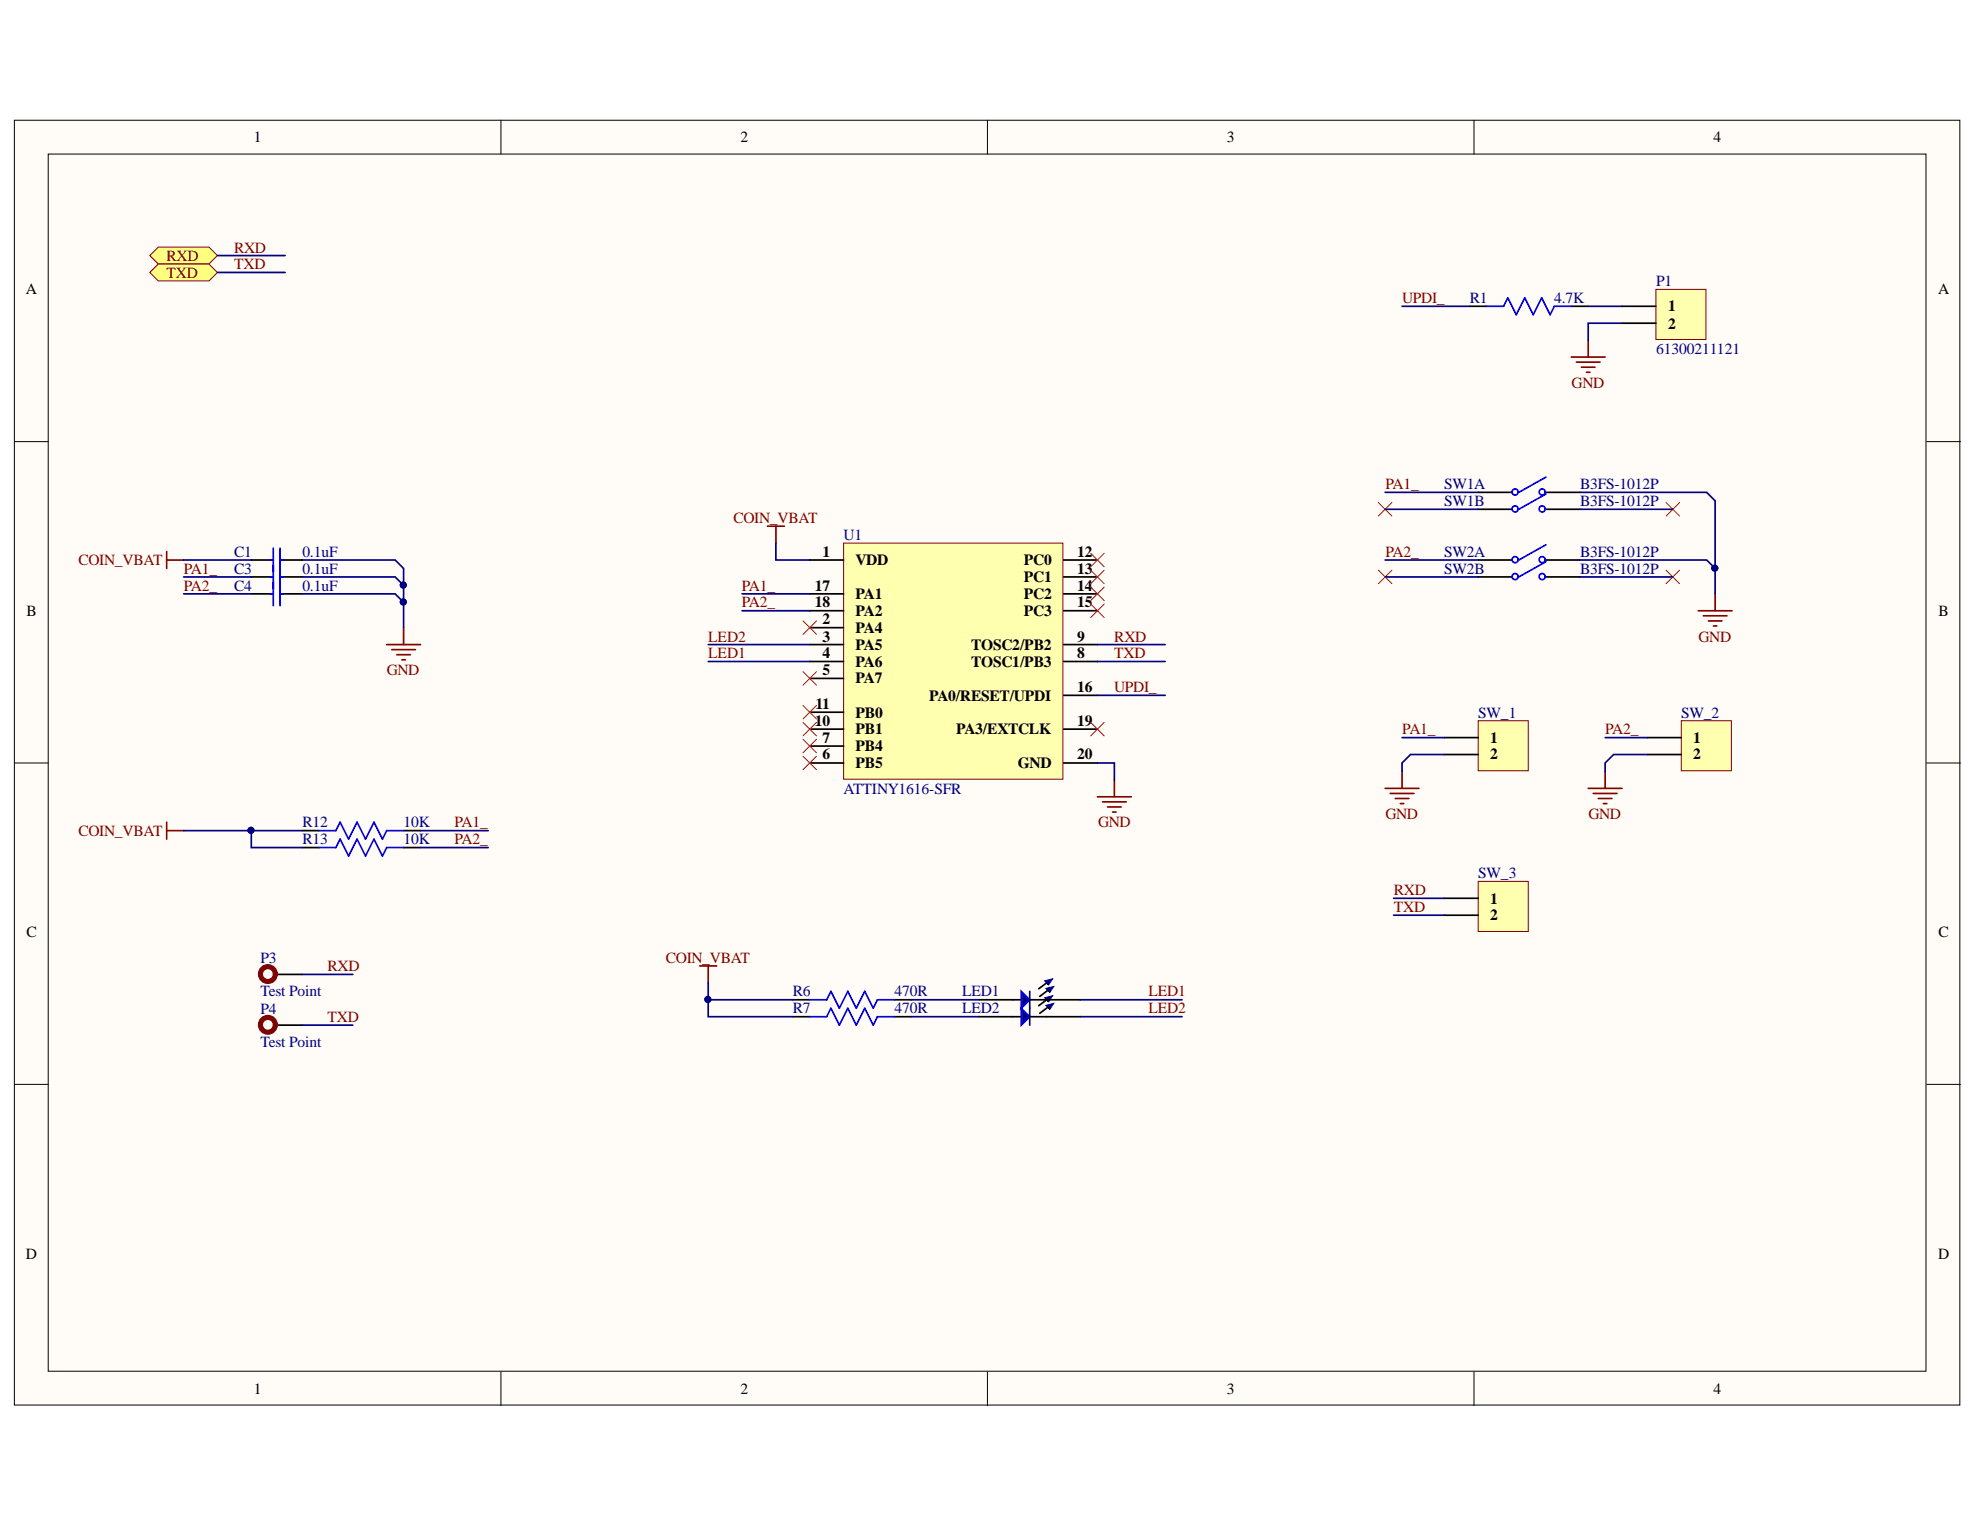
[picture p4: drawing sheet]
<svg xmlns="http://www.w3.org/2000/svg" width="279mm" height="216mm" viewBox="0 0 279 216" stroke-linecap="round" stroke-linejoin="round" font-family="sans-serif">
<g fill="#fffcf8" stroke="#000" stroke-width=".14">
<path d="M2 17h274.6v181.3h-274.6z"/>
<path d="M6.8 21.7h265v171.8h-265z"/>
</g>
<path d="M70.7 17v4.7M139.3 17v4.7M208 17v4.7M2 62.3h4.8M271.9 62.3h4.8M2 107.7h4.8M271.9 107.7h4.8M2 153h4.8M271.9 153h4.8M70.7 193.6v4.8M139.3 193.6v4.8M208 193.6v4.8" fill="none" stroke="#000" stroke-width=".14"/>
<path d="M119 76.6h31v33.4h-31z" fill="#ffffb0" stroke="#800000" stroke-width=".14"/>
<g fill="none" stroke="#000" stroke-width=".24">
<path d="M114.3 79h4.7M150.1 79h4.8M114.3 88.6h4.7M114.3 91h4.7M114.3 93.3h4.7M114.3 95.7h4.7M114.3 83.8h4.7M114.3 86.2h4.7M150.1 91h4.8M150.1 93.3h4.8M150.1 81.4h4.8M150.1 83.8h4.8"/>
<path d="M150.1 86.2h4.8M150.1 98.1h4.8M114.3 107.7h4.7M114.3 105.3h4.7M114.3 102.9h4.7M114.3 100.5h4.7M150.1 107.7h4.8M150.1 102.9h4.8"/>
</g>
<path d="M154.9 112.4h4.7M155.6 113.2h3.3M156.3 113.9h1.9M157 114.6h.5M157.2 110.1v2.3" fill="none" stroke="#800000" stroke-width=".24"/>
<path d="M113.3 94.8l1.9 1.9M115.2 94.8l-1.9 1.9M153.9 80.5l1.9 1.9M153.9 82.8l1.9 2M153.9 85.2l1.9 1.9M155.8 80.5l-1.9 1.9M155.8 82.8l-1.9 2M155.8 85.2l-1.9 1.9M113.3 106.7l1.9 1.9M115.2 106.7l-1.9 1.9M153.9 101.9l1.9 1.9M155.8 101.9l-1.9 1.9" fill="none" stroke="#f00" stroke-width=".14"/>
<path d="M233.7 40.8h7v7.1h-7z" fill="#ffffb0" stroke="#800000" stroke-width=".14"/>
<path d="M207.4 43.2h2.4M221.7 43.2h2.4M228.9 43.2h4.8M228.9 45.6h4.8M35.5 79h3.1M39.5 79h3.1M111.9 141.1h2.4M111.9 143.5h2.4M126.2 141.1h2.4M126.2 143.5h2.4" fill="none" stroke="#000" stroke-width=".24"/>
<path d="M209.8 43.2h2.4l.6-1.2 1.2 2.4 1.2-2.4 1.2 2.4 1.1-2.4 1.2 2.4 .6-1.2h2.4M38.1 79h.5M38.6 77.4v3.3M39.5 77.4v3.3M39.5 79h.5M114.3 141.1h2.4l.5-1.2 1.2 2.4 1.2-2.4 1.2 2.4 1.2-2.4 1.2 2.4 .6-1.2h2.4M114.3 143.5h2.4l.5-1.2 1.2 2.4 1.2-2.4 1.2 2.4 1.2-2.4 1.2 2.4 .6-1.2h2.4" fill="none" stroke="#00f" stroke-width=".24"/>
<g fill="none" stroke="#800000" stroke-width=".24">
<path d="M221.7 50.4h4.8M222.4 51.1h3.4M223.2 51.8h1.9M223.9 52.5h.5M224.1 48v2.4M23.5 77.8v2.4M23.5 79h2.4M108.3 74.3h2.4M109.5 74.3v2.3M54.6 91h4.7M55.3 91.7h3.3M56 92.4h1.9"/>
<path d="M56.7 93.1h.5M57 88.6v2.4M98.7 136.3h2.4M99.9 136.3v2.4"/>
</g>
<g fill="#ffff80" stroke="#800000" stroke-width=".14">
<path d="M21.1 36.1l1.2-1.2h7.2l1.2 1.2-1.2 1.2h-7.2z" fill-rule="evenodd"/>
<path d="M21.1 38.4l1.2-1.1h7.2l1.2 1.1-1.2 1.2h-7.2z" fill-rule="evenodd"/>
</g>
<g fill="none" stroke="#f00" stroke-width=".14">
<path d="M153.9 78.1l1.9 1.9M155.8 78.1l-1.9 1.9M194.5 70.9l1.9 1.9M196.4 70.9l-1.9 1.9M235.1 70.9l1.9 1.9M237 70.9l-1.9 1.9M113.3 87.6l1.9 1.9M113.3 99.6l1.9 1.9M115.2 87.6l-1.9 1.9M115.2 99.6l-1.9 1.9M194.5 80.5l1.9 1.9M196.4 80.5l-1.9 1.9"/>
<path d="M235.1 80.5l1.9 1.9M237 80.5l-1.9 1.9M113.3 101.9l1.9 1.9M113.3 104.3l1.9 1.9M115.2 101.9l-1.9 1.9M115.2 104.3l-1.9 1.9"/>
</g>
<path d="M208.6 69.5h4.8M208.6 71.9h4.8M208.6 79h4.8M218.1 69.5h4.8M218.1 71.9h4.8M218.1 79h4.8M208.6 81.4h4.8M218.1 81.4h4.8M42.6 117.2h2.4M42.6 119.6h2.4M57 117.2h2.3M57 119.6h2.3" fill="none" stroke="#000" stroke-width=".24"/>
<g fill="none" stroke="#00f" stroke-width=".24">
<path d="M218.1 67.3l-3.8 2.2M218.1 69.7l-3.8 2.2M218.1 76.9l-3.8 2.1M218.1 79.3l-3.8 2.1M45 117.2h2.4l.6-1.2 1.2 2.4 1.2-2.4 1.2 2.4 1.2-2.4 1.2 2.4 .6-1.2h2.4M45 119.6h2.4l.6-1.2 1.2 2.4 1.2-2.4 1.2 2.4 1.2-2.4 1.2 2.4 .6-1.2h2.4"/>
<circle cx="213.8" cy="69.4" r=".43"/>
<circle cx="213.8" cy="71.8" r=".43"/>
<circle cx="213.8" cy="79" r=".43"/>
<circle cx="217.6" cy="69.4" r=".43"/>
<circle cx="217.6" cy="71.8" r=".43"/>
<circle cx="217.6" cy="79" r=".43"/>
<circle cx="213.8" cy="81.4" r=".43"/>
<circle cx="217.6" cy="81.4" r=".43"/>
</g>
<path d="M239.6 86.2h4.8M240.4 86.9h3.3M241.1 87.6h1.9M241.8 88.3h.5M242 83.8v2.4M23.5 116v2.4M23.5 117.2h2.4" fill="none" stroke="#800000" stroke-width=".24"/>
<path d="M208.6 101.7h7.1v7.1h-7.1z" fill="#ffffb0" stroke="#800000" stroke-width=".14"/>
<path d="M203.8 104.1h4.8M203.8 106.5h4.8" fill="none" stroke="#000" stroke-width=".24"/>
<path d="M237.2 101.7h7.1v7.1h-7.1z" fill="#ffffb0" stroke="#800000" stroke-width=".14"/>
<path d="M35.5 81.4h3.1M35.5 83.8h3.1M39.5 81.4h3.1M39.5 83.8h3.1M232.5 104.1h4.7M232.5 106.5h4.7" fill="none" stroke="#000" stroke-width=".24"/>
<path d="M195.5 111.2h4.7M196.2 112h3.3M196.9 112.7h1.9M197.6 113.4h.5M197.8 108.9v2.3M224.1 111.2h4.8M224.8 112h3.4M225.5 112.7h2M226.3 113.4h.4M226.5 108.9v2.3" fill="none" stroke="#800000" stroke-width=".24"/>
<path d="M38.6 79.7v5.8M39.5 79.7v5.8M38.1 81.4h.5M38.1 83.8h.5M39.5 81.4h.5M39.5 83.8h.5" fill="none" stroke="#00f" stroke-width=".24"/>
<path d="M208.6 124.4h7.1v7h-7.1z" fill="#ffffb0" stroke="#800000" stroke-width=".14"/>
<path d="M39 137.5h3.6M203.8 126.8h4.8M203.8 129.1h4.8M39 144.7h3.6M138.1 143.5h6M147.7 143.5h4.8" fill="none" stroke="#000" stroke-width=".24"/>
<g fill="none" stroke="#5b0f00" stroke-width=".72">
<circle cx="37.8" cy="137.5" r="1.05"/>
<circle cx="37.8" cy="144.6" r="1.05"/>
</g>
<path d="M144.1 142.3l1.2 1.2-1.2 1.2z" fill="#0c0087"/>
<path d="M144.1 142.3l1.2 1.2-1.2 1.2z" fill="none" stroke="#00f" stroke-width=".24"/>
<path d="M145.3 142.3v2.4" fill="none" stroke="#11037f" stroke-width=".24"/>
<path d="M145.3 143.5h2.4M147.7 141.1l-1.1 .8" fill="none" stroke="#000" stroke-width=".24"/>
<path d="M147.4 140.8l1.1-.3-.5 .9z" fill-rule="evenodd" fill="#0c0087"/>
<path d="M147.4 140.8l1.1-.3-.5 .9z" fill="none" stroke="#0c0087" stroke-width=".14"/>
<path d="M147.6 141.9l1.1-.3-.5 .8z" fill="#0c0087"/>
<path d="M147.6 141.9l1.1-.3-.5 .8z" fill="none" stroke="#0c0087" stroke-width=".14"/>
<path d="M138.1 141.1h6M147.7 141.1h4.8M147.9 142.1l-1.2 .9" fill="none" stroke="#000" stroke-width=".24"/>
<path d="M144.1 139.9l1.2 1.2-1.2 1.2z" fill="#0c0087"/>
<path d="M144.1 139.9l1.2 1.2-1.2 1.2z" fill="none" stroke="#00f" stroke-width=".24"/>
<path d="M145.3 139.9v2.4" fill="none" stroke="#11037f" stroke-width=".24"/>
<path d="M147.7 138.7l-1.1 .8M145.3 141.1h2.4" fill="none" stroke="#000" stroke-width=".24"/>
<path d="M147.4 138.4l1.1-.3-.5 .9z" fill-rule="evenodd" fill="#0c0087"/>
<path d="M147.4 138.4l1.1-.3-.5 .9z" fill="none" stroke="#0c0087" stroke-width=".14"/>
<path d="M147.6 139.5l1.1-.3-.5 .8z" fill="#0c0087"/>
<path d="M147.6 139.5l1.1-.3-.5 .8z" fill="none" stroke="#0c0087" stroke-width=".14"/>
<path d="M147.9 139.7l-1.2 .9" fill="none" stroke="#000" stroke-width=".24"/>
<g fill="none" stroke="#000080" stroke-width=".24">
<path d="M30.7 36.1h9.5M30.7 38.4h9.5M197.8 43.2h9.6M224.1 43.2h4.8M228.9 45.6h-4.8v2.4M25.9 79h9.6M42.6 79h13.2l1.2 1.2v8.4M109.5 76.6v2.4h4.8M195.5 79h13.1M195.5 71.9h13.1M195.5 69.5h13.1M222.9 79h17.9l1.2 1.2"/>
<path d="M222.9 69.5h17.9l1.2 1.2v13.1M222.9 71.9h13.2M25.9 83.8h9.6M25.9 81.4h9.6M42.6 81.4h13.2l1.2 1.2M42.6 83.8h13.2l1.2 1.2M99.9 91h14.4M99.9 93.3h14.4M104.7 83.8h9.6M104.7 86.2h9.6M154.9 98.1h9.5M154.9 91h9.5"/>
<path d="M154.9 93.3h9.5M195.5 81.4h13.1M222.9 81.4h13.2M25.9 117.2h16.7M35.5 117.2v2.4h7.1M59.3 119.6h9.6M59.3 117.2h9.6M154.9 107.7h2.3v2.4M197.8 104.1h6M203.8 106.5h-4.8l-1.2 1.2v1.2M226.5 104.1h6M232.5 106.5h-4.8l-1.2 1.2v1.2"/>
<path d="M42.6 137.5h7.2M99.9 138.7v4.8h12M196.7 126.8h7.1M196.7 129.1h7.1M42.6 144.7h7.2M99.9 141.1h12M128.6 141.1h9.5M128.6 143.5h9.5M152.5 141.1h14.3M152.5 143.5h14.3"/>
</g>
<g fill="#000080" stroke="#000080" stroke-width=".14">
<circle cx="99.9" cy="141" r=".43"/>
<circle cx="35.4" cy="117.2" r=".43"/>
<circle cx="242" cy="80.2" r=".43"/>
<circle cx="56.9" cy="82.6" r=".43"/>
<circle cx="56.9" cy="84.9" r=".43"/>
</g>
<g font-size="2.2">
<text x="35.8" y="20.1">1</text>
<text x="104.5" y="20.1">2</text>
<text x="173.1" y="20.1">3</text>
<text x="241.8" y="20.1">4</text>
<text x="3.6" y="41.5">A</text>
<text x="273.5" y="41.5">A</text>
<text x="235.4" y="43.9">1</text>
<text x="235.4" y="46.4">2</text>
<text x="115" y="83.3">17</text>
<text x="116.1" y="78.5">1</text>
<text x="120.7" y="79.7">VDD</text>
<text x="144.5" y="79.7">PC0</text>
<text x="144.5" y="82.2">PC1</text>
<text x="152" y="78.5">12</text>
<text x="152" y="81">13</text>
<text x="152" y="83.3">14</text>
<text x="3.7" y="86.9">B</text>
<text x="115" y="85.7">18</text>
<text x="116.1" y="88.1">2</text>
<text x="120.7" y="89.3">PA4</text>
<text x="120.7" y="84.5">PA1</text>
<text x="120.7" y="86.9">PA2</text>
<text x="144.5" y="84.5">PC2</text>
<text x="144.5" y="86.9">PC3</text>
<text x="152" y="85.7">15</text>
<text x="273.6" y="86.9">B</text>
<text x="116.1" y="90.5">3</text>
<text x="116.1" y="92.9">4</text>
<text x="116.1" y="95.3">5</text>
<text x="120.7" y="91.7">PA5</text>
<text x="120.7" y="94.1">PA6</text>
<text x="137" y="94.1">TOSC1/PB3</text>
<text x="137" y="91.7">TOSC2/PB2</text>
<text x="152" y="92.9">8</text>
<text x="152" y="90.5">9</text>
<text x="115.1" y="100.1">11</text>
<text x="120.7" y="96.4">PA7</text>
<text x="120.7" y="101.3">PB0</text>
<text x="131.1" y="98.9">PA0/RESET/UPDI</text>
<text x="152" y="97.6">16</text>
<text x="115" y="102.4">10</text>
<text x="116.1" y="107.2">6</text>
<text x="116.1" y="104.8">7</text>
<text x="120.7" y="106">PB4</text>
<text x="120.7" y="103.6">PB1</text>
<text x="134.9" y="103.6">PA3/EXTCLK</text>
<text x="152" y="102.4">19</text>
<text x="152" y="107.2">20</text>
<text x="210.3" y="104.8">1</text>
<text x="210.3" y="107.2">2</text>
<text x="238.9" y="104.8">1</text>
<text x="238.9" y="107.2">2</text>
<text x="120.7" y="108.4">PB5</text>
<text x="143.6" y="108.4">GND</text>
<text x="210.3" y="127.5">1</text>
<text x="210.3" y="129.9">2</text>
<text x="3.7" y="132.2">C</text>
<text x="273.6" y="132.2">C</text>
<text x="3.6" y="177.6">D</text>
<text x="273.5" y="177.6">D</text>
<text x="35.8" y="196.7">1</text>
<text x="104.5" y="196.7">2</text>
<text x="173.1" y="196.7">3</text>
<text x="241.8" y="196.7">4</text>
</g>
<g font-size="2.2" fill="#800000">
<text x="33" y="35.6">RXD</text>
<text x="23.5" y="36.8">RXD</text>
<text x="23.5" y="39.2">TXD</text>
<text x="33" y="38">TXD</text>
<text x="197.9" y="42.7">UPDI_</text>
<text x="221.8" y="54.7">GND</text>
<text x="195.5" y="69">PA1_</text>
<text x="103.5" y="73.8">COIN_VBAT</text>
<text x="11.1" y="79.7">COIN_VBAT</text>
<text x="25.9" y="81">PA1_</text>
<text x="25.9" y="83.3">PA2_</text>
<text x="104.7" y="83.3">PA1_</text>
<text x="195.5" y="78.5">PA2_</text>
<text x="104.7" y="85.7">PA2_</text>
<text x="54.6" y="95.3">GND</text>
<text x="99.9" y="92.9">LED1</text>
<text x="99.9" y="90.5">LED2</text>
<text x="157.2" y="92.9">TXD</text>
<text x="157.2" y="90.5">RXD</text>
<text x="239.7" y="90.5">GND</text>
<text x="157.2" y="97.6">UPDI_</text>
<text x="197.9" y="103.6">PA1_</text>
<text x="226.5" y="103.6">PA2_</text>
<text x="11.1" y="118">COIN_VBAT</text>
<text x="64.1" y="116.7">PA1_</text>
<text x="64.1" y="119.2">PA2_</text>
<text x="154.9" y="116.7">GND</text>
<text x="195.5" y="115.5">GND</text>
<text x="224.1" y="115.5">GND</text>
<text x="196.7" y="126.3">RXD</text>
<text x="196.7" y="128.7">TXD</text>
<text x="46.2" y="137.1">RXD</text>
<text x="93.9" y="135.9">COIN_VBAT</text>
<text x="162" y="140.6">LED1</text>
<text x="162" y="143">LED2</text>
<text x="46.2" y="144.2">TXD</text>
</g>
<g font-size="2.2" fill="#000080">
<text x="233.7" y="40.4">P1</text>
<text x="207.4" y="42.7">R1</text>
<text x="219.3" y="42.7">4.7K</text>
<text x="233.7" y="49.9">61300211121</text>
<text x="203.8" y="69">SW1A</text>
<text x="203.8" y="71.4">SW1B</text>
<text x="223" y="69">B3FS-1012P</text>
<text x="223" y="71.4">B3FS-1012P</text>
<text x="119" y="76.2">U1</text>
<text x="33" y="78.5">C1</text>
<text x="33" y="81">C3</text>
<text x="33" y="83.3">C4</text>
<text x="42.7" y="78.5">0.1uF</text>
<text x="42.7" y="81">0.1uF</text>
<text x="42.7" y="83.3">0.1uF</text>
<text x="203.8" y="78.5">SW2A</text>
<text x="203.8" y="81">SW2B</text>
<text x="223" y="78.5">B3FS-1012P</text>
<text x="223" y="81">B3FS-1012P</text>
<text x="208.6" y="101.3">SW_1</text>
<text x="237.2" y="101.3">SW_2</text>
<text x="119" y="112">ATTINY1616-SFR</text>
<text x="42.7" y="116.7">R12</text>
<text x="42.7" y="119.2">R13</text>
<text x="56.9" y="116.7">10K</text>
<text x="56.9" y="119.2">10K</text>
<text x="208.6" y="123.9">SW_3</text>
<text x="36.8" y="136">P3</text>
<text x="36.8" y="140.5">Test Point</text>
<text x="36.8" y="143.1">P4</text>
<text x="111.9" y="140.6">R6</text>
<text x="111.9" y="143">R7</text>
<text x="126.2" y="140.6">470R</text>
<text x="126.2" y="143">470R</text>
<text x="135.8" y="143">LED2</text>
<text x="135.8" y="140.6">LED1</text>
<text x="36.8" y="147.7">Test Point</text>
</g>
</svg>
